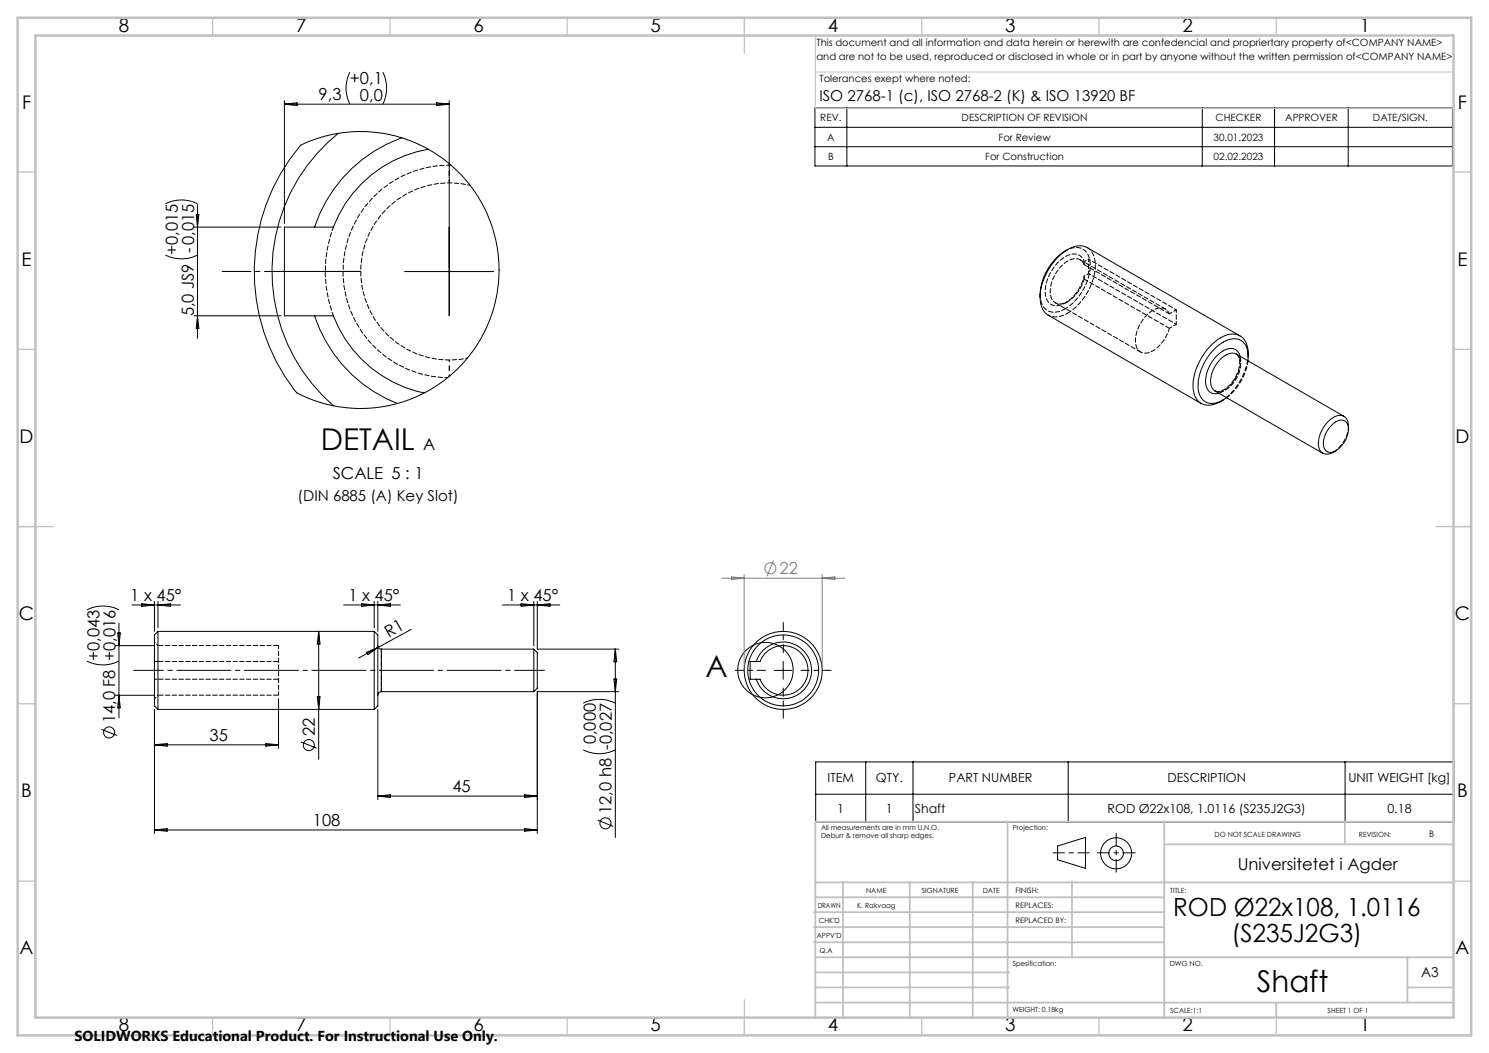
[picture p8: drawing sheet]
<svg xmlns="http://www.w3.org/2000/svg" width="420mm" height="297mm" viewBox="0 0 420 297" stroke-linecap="round" stroke-linejoin="round" font-family="sans-serif">
<g fill="none" stroke="#000" stroke-width=".28">
<path d="M80.2 28.4v34.7M80.2 29.4h46.5M80.2 29.4l3.6-.4v.8zM95.4 37.6a50 50 0 0 0-1.3 76.9M98.7 20.4a10.2 10.2 0 0 0 0 9M108 20.4a10.2 10.2 0 0 1 0 9M113.4 38.9a39.8 39.8 0 0 0-24.7 25.2M123.2 29l3.5 .4-3.5 .4zM126.7 28.4v60.7M229.9 30.5h179.8v16.3h-179.8zM229.9 35.9h179.8M238.9 30.5v16.3"/>
<path d="M339.1 30.5v16.3M359.5 30.5v16.3M380.3 30.5v16.3M46.7 57.5a10.2 10.2 0 0 1 9 0M55.7 57.7v37.7M84.9 40.9l3.8-1.6 5.4-1.5 5-.6 4.7-.1 4.4 .5 4.9 1.2 4.5 1.7 4.7 2.5 4.1 2.9 3.7 3.4 3 3.6 3.1 5 2.2 4.9 1.5 5 .6 4.2 .3 5.1-.6 5.6-.9 4-1.8 5.1-2.1 4.2-2.7 3.9-3.1 3.6-4 3.6-4.2 2.8-3.7 1.9-5.3 1.9-4.7 1.1-5.3 .4-4.4-.2-5.6-.9-4.8-1.5-3.9-1.8a54.8 54.8 0 0 1 1.2-69.9zM120.8 42.1a35 35 0 0 0-26.8 22h-13.8v25h13.8a34.8 34.8 0 0 0 25.7 21.7M229.9 41.4h179.8M46.7 71.9a9.9 9.9 0 0 0 9 0M54.7 64.1h24.5M55.4 60.5h.7l-.4 3.6zM114.2 76.6h25"/>
<path d="M301.2 70.4a15.5 15.5 0 0 0-7.8 13.5M54.7 89.1h24.5M55.7 89.1l.4 3.5h-.7zM88.7 89.1a40 40 0 0 0 23.4 24.7M349.8 94.8l-43.1-25a5.9 5.9 0 0 0-6.5 1.2 16.8 16.8 0 0 0-6.7 14.1 4.8 4.8 0 0 0 2.2 3.8l43.1 24.9M349.8 100.5a2.8 2.8 0 0 0-4.3-1.8 10.4 10.4 0 0 0-5.3 10.1 2.7 2.7 0 0 0 3.6 2.1M352 101.8a5.4 5.4 0 0 0-2.4-6 7 7 0 0 0-7.1 2.6 14.3 14.3 0 0 0-4.3 12.5 3.9 3.9 0 0 0 5.9 2.4l1.9-1.1M352.1 100.6a5.4 5.4 0 0 0-3.5-6.3 8.8 8.8 0 0 0-7.5 3.6 16 16 0 0 0-4.4 12.4 4.4 4.4 0 0 0 6.6 3.4l1.7-.8M379.1 117.4l-30.4-17.5a4.7 4.7 0 0 0-5.3 2.4 7.3 7.3 0 0 0-1.5 7.2l.8 .8 30.4 17.5M375.1 120.4a3.6 3.6 0 0 1 4.5-1.6 4.1 4.1 0 0 1 .2 4.7 5.9 5.9 0 0 1-4.7 4.1 2.47 2.47 0 0 1-1.8-3.3l.8-2.3zM380.4 121a3.4 3.4 0 0 0-1.6-3.7 4.6 4.6 0 0 0-4.6 2 8.2 8.2 0 0 0-2.1 7.4 2.52 2.52 0 0 0 4 .8l.7-.4M24.5 172a9.9 9.9 0 0 1 9 0"/>
<path d="M33.2 178.5h.7l-.4 3.6zM33.5 175.8v26.7M37.2 170.6h13.7M40 170.3l3.6 .3-3.6 .4zM43.6 169.6v8.5M44.6 178.1v22M44.6 178.1l-1 1v20l1 1M44.6 178.1h61M44.6 169.6v7.5M44.6 170.6l3.5-.3v.7zM89.9 178.1v36.1M89.9 178.1l.4 3.5h-.8z"/>
<path d="M96.9 170.6h16M102 170.3l3.6 .3-3.6 .4zM105.6 178.1v22M105.6 178.1l1 1v20l-1 1M105.6 169.6v7.5M106.6 169.6v8.5M106.6 170.6l3.5-.3v.7zM116 177.5l-14.9 8.1M141.7 170.6h16.2M147 170.3l3.6 .3-3.6 .4zM150.6 169.6v12.5M151.6 169.6v13.5h23"/>
<path d="M151.6 170.6l3.5-.3v.7zM24.5 186.5a10.2 10.2 0 0 0 9 0M32.6 182.1h11M32.6 196.1h11M33.5 196.1l.4 3.5h-.7zM78.6 197.1v14M89.5 196.5h.8l-.4 3.6zM103.4 184l3.3-1.4-2.9 2zM106.6 182.1a.96 .96 0 0 0 1 1M107.6 195.1a.97 .97 0 0 0-1 1M107.6 183.1v12M107.6 183.1h43"/>
<path d="M107.6 195.1h43M150.6 183.1v12M150.6 183.1l1 1v10l-1 1M164.5 198.3a10.2 10.2 0 0 1 9.1 0M173.2 191.5h.8l-.4 3.6zM173.6 183.1v53.1M173.6 183.1l.4 3.6h-.8zM174.6 195.1h-23v40M211.6 186.6h2.8a7 7 0 0 1 10.7-3.1 7 7 0 0 1 0 11.2 7 7 0 0 1-10.7-3.1h-2.8zM213.3 186.6a8 8 0 0 1 12.3-4 8 8 0 0 1 0 13 8 8 0 0 1-12.3-4M218.4 189.1h5M220.9 186.6v5"/>
<path d="M28.6 205.7l4.4 1.8M43.6 200.1v35M43.6 210.1l3.5-.4v.8zM43.6 210.1h35M44.6 200.1h61M75 209.7l3.6 .4-3.6 .4zM84.9 209.3l4.4 1.7M106.6 200.1v25.4M164.5 211.5a10.2 10.2 0 0 0 9.1 0M230.1 214.9h180v16.9h-180zM244.2 214.9v16.9M257.5 214.9v16.9"/>
<path d="M301.3 214.9v16.9M379.4 214.9v16.9M43.6 234.1h108M43.6 234.1l3.5-.4v.8zM106.6 224.5l3.5-.3v.7zM106.6 224.5h45M148 233.7l3.6 .4-3.6 .4zM148 224.2l3.6 .3-3.6 .4zM168.6 231.3l4.4 1.8M230.1 224h180M298.3 238.6l7.9-2.4v8.7l-7.9-2.4z"/>
<circle cx="215.9" cy="189" r="7.8"/>
<circle cx="220.9" cy="189.1" r="10"/>
<circle cx="220.9" cy="189.1" r="11"/>
<circle cx="30.8" cy="206.6" r="1.55"/>
<circle cx="87.1" cy="210.1" r="1.55"/>
<circle cx="170.8" cy="232.2" r="1.55"/>
<circle cx="314.8" cy="240.7" r="2.07"/>
<circle cx="314.8" cy="240.7" r="4.4"/>
</g>
<path d="M126.7 51.6l3.2 .2 2.7 .5M307 73.1v4.1M329.8 88.5l2-1.1M331.8 87.4v4.1M331.8 91.5l-2 1.1M43.6 191.6h1M44.6 186.6h-1" fill="none" stroke="#000" stroke-width=".28" stroke-dasharray="1.3 .6" stroke-dashoffset=".5"/>
<path d="M44.6 196.1h34M78.6 186.6h-34M78.6 191.6h-34M78.6 182.1h-34" fill="none" stroke="#000" stroke-width=".28" stroke-dasharray="1.3 .6" stroke-dashoffset="-.2"/>
<path d="M305.8 78.7a9.7 9.7 0 0 1-6.4 7 2.82 2.82 0 0 1-3.2-3.2 10.3 10.3 0 0 1 6.3-9.4 2.61 2.61 0 0 1 3.3 1.5M329.8 92.6a9.7 9.7 0 0 1-6.4 7 2.82 2.82 0 0 1-3.1-3.2 10.3 10.3 0 0 1 6.2-9.4 2.61 2.61 0 0 1 3.3 1.5M78.6 196.1v-14M107.6 195.1v-12" fill="none" stroke="#000" stroke-width=".28" stroke-dasharray="1.3 .6" stroke-dashoffset=".3"/>
<path d="M305.8 73.8l1.2-.7M307 77.2l-1.2 .7M131.9 101a25 25 0 0 1-30-21.9 25 25 0 0 1 24.8-27.5M342.7 110.3a3.7 3.7 0 0 0 4.2-1.2 8.5 8.5 0 0 0 2.9-7.9l-.4-.8-.7-.5M43.6 197.1l1-1M44.6 182.1l-1-1" fill="none" stroke="#000" stroke-width=".28" stroke-dasharray="1.3 .6" stroke-dashoffset=".7"/>
<path d="M126.7 46.6h.6M348.7 99.9a3.7 3.7 0 0 1 .7 4.3 8.4 8.4 0 0 1-5.7 6.2l-1-.2M380.4 120.2a9.4 9.4 0 0 1-4.3 7.3" fill="none" stroke="#000" stroke-width=".28" stroke-dasharray="1.3 .6"/>
<path d="M94 89.1a35 35 0 0 1 0-25M352.1 99.8a17.2 17.2 0 0 1-7.8 13.4M346 112.2a16.2 16.2 0 0 0 6-10.4" fill="none" stroke="#000" stroke-width=".28" stroke-dasharray="1.3 .6" stroke-dashoffset=".2"/>
<path d="M297.7 85.4l24 13.9M300.5 87.1a4.3 4.3 0 0 1-6.5-1.1l-.4-1.1-.2-1.9M301.2 88.3a16.6 16.6 0 0 0 7.6-15.1 4.7 4.7 0 0 0-2.1-3.4M328.7 87.2l-24-13.9M329.8 88.5l-24-13.9M329.8 92.6l-24-13.9" fill="none" stroke="#000" stroke-width=".28" stroke-dasharray="1.3 .6" stroke-dashoffset=".1"/>
<path d="M305.8 73.8a3.2 3.2 0 0 0-5-1.6 11.9 11.9 0 0 0-5.8 11.5 3.3 3.3 0 0 0 5.3 1.9 12.5 12.5 0 0 0 5.5-7.7M295.7 88.9a5.4 5.4 0 0 0 5.5-.6M331.8 91.5l-24.8-14.3M331.8 87.4l-24.8-14.3" fill="none" stroke="#000" stroke-width=".28" stroke-dasharray="1.3 .6" stroke-dashoffset=".6"/>
<path d="M300.5 70.8a4.3 4.3 0 0 1 6.3 .8 11 11 0 0 1-1.3 10.1 14.7 14.7 0 0 1-5 5.4M305.8 74.6v-.8M305.8 77.9v.8M300.5 85.5l.7-.4M126.3 106.5a30 30 0 0 1-29.6-30.2 30 30 0 0 1 30-29.7" fill="none" stroke="#000" stroke-width=".28" stroke-dasharray="1.3 .6" stroke-dashoffset=".4"/>
<path d="M343.8 110.9a10.2 10.2 0 0 0 6-10.4" fill="none" stroke="#000" stroke-width=".28" stroke-dasharray="1.3 .6" stroke-dashoffset="-.1"/>
<g fill="none" stroke="#808080" stroke-width=".28">
<path d="M218.2 158.1l-1.8 4.4M203.6 163.1h34.7M206.3 162.7l3.6 .4-3.6 .3zM209.9 162.1v26M231.9 162.1v26M231.9 163.1l3.6-.4v.7z"/>
<circle cx="217.3" cy="160.3" r="1.55"/>
</g>
<path d="M126.7 51.6v-5.5" fill="none" stroke="#000" stroke-width=".28" stroke-dasharray="15.2 1.3 1.3 1.3" stroke-dashoffset="14.4"/>
<path d="M101.7 76.6h-39" fill="none" stroke="#000" stroke-width=".28" stroke-dasharray="15.2 1.3 1.3 1.3" stroke-dashoffset="7.1"/>
<path d="M126.7 101.6v4.5" fill="none" stroke="#000" stroke-width=".28" stroke-dasharray="15.2 1.3 1.3 1.3" stroke-dashoffset="14.9"/>
<path d="M101.7 76.6h-12.5" fill="none" stroke="#000" stroke-width=".28" stroke-dasharray="15.2 1.3 1.3 1.3" stroke-dashoffset="10.9"/>
<path d="M153.6 189.1h-115.9" fill="none" stroke="#000" stroke-width=".28" stroke-dasharray="15.2 1.3 1.3 1.3" stroke-dashoffset="6.8"/>
<path d="M215.9 189.1h-8.5M220.9 184.1v-8.5M220.9 194.1v8.5M225.9 189.1h8.5" fill="none" stroke="#000" stroke-width=".28" stroke-dasharray="15.2 1.3 1.3 1.3" stroke-dashoffset="12.9"/>
<path d="M297.1 240.5h10.1" fill="none" stroke="#000" stroke-width=".28" stroke-dasharray="15.2 1.3 1.3 1.3" stroke-dashoffset="12.1"/>
<path d="M314.8 235v11" fill="none" stroke="#000" stroke-width=".28" stroke-dasharray="15.2 1.3 1.3 1.3" stroke-dashoffset="11.6"/>
<path d="M309.5 240.5h10.7" fill="none" stroke="#000" stroke-width=".28" stroke-dasharray="15.2 1.3 1.3 1.3" stroke-dashoffset="11.8"/>
<path d="M230 10v20.6h180M230.5 10h179.5v33M230 20.3h180" fill="none" stroke="#c0c0c0" stroke-width=".28"/>
<g fill="none" stroke="#c0c0c0" stroke-width=".35">
<path d="M60 5v5M110 5v5M160 5v5M210 5v10M260 5v5M310 5v5M360 5v5M5 48.5h5M410 48.5h5M5 98.5h5M410 98.5h5M5 148.5h10"/>
<path d="M405 148.5h10M5 198.5h5M410 198.5h5M5 248.5h5M410 248.5h5M60 287v5M110 287v5M160 287v5M210 282v10M260 287v5M310 287v5M360 287v5"/>
</g>
<g fill="none" stroke="#c0c0c0" stroke-width=".5">
<path d="M284.2 231.8v55.2M328.4 231.8v55.2M328.8 238.2h81.2M379.3 231.8v6.4M410 231.8h-180v55.2M229.6 257.3h98.8M230 248.9h179.6M230 253.1h98.4M237.8 248.8v38.2M256.6 248.9v38.2M274.4 248.8v38.2M302.4 248.5v21.5"/>
<path d="M229.6 265.8h98.8M229.6 261.5h98.8M230 278.5h54.6M230 274.3h54.6M230 270h180M397 278.5h13M397 270v12.8M230 282.8h180M360 282.8v4.2"/>
</g>
<path d="M5 5h410v287h-410zM10 10h400v277h-400z" fill="none" stroke="#c0c0c0" stroke-width=".7"/>
<g font-size="8.5">
<text x="90.5" y="126.9">DETAIL</text>
<text x="199" y="191">A</text>
<text x="354.5" y="279.7">Shaft</text>
</g>
<g font-size="7.1">
<text x="331" y="258.5">ROD Ø22x108, 1.0116</text>
<text x="347.4" y="265.6">(S235J2G3)</text>
</g>
<g font-size="5.3">
<text x="33.5" y="8.9">8</text>
<text x="83.5" y="8.9">7</text>
<text x="133.5" y="8.9">6</text>
<text x="183.5" y="8.9">5</text>
<text x="233.5" y="8.9">4</text>
<text x="283.5" y="8.9">3</text>
<text x="333.5" y="8.9">2</text>
<text x="383.5" y="8.9">1</text>
<text x="6.2" y="30.7">F</text>
<text x="411.2" y="30.7">F</text>
<text x="6.1" y="74.9">E</text>
<text x="411.1" y="74.9">E</text>
<text x="5.5" y="124.9">D</text>
<text x="410.5" y="124.9">D</text>
<text x="5.3" y="174.9">C</text>
<text x="410.3" y="174.9">C</text>
<text x="6" y="224.9">B</text>
<text x="411" y="224.9">B</text>
<text x="5.5" y="269.2">A</text>
<text x="410.5" y="269.2">A</text>
<text x="33.5" y="290.9">8</text>
<text x="83.5" y="290.9">7</text>
<text x="133.5" y="290.9">6</text>
<text x="183.5" y="290.9">5</text>
<text x="233.5" y="290.9">4</text>
<text x="283.5" y="290.9">3</text>
<text x="333.5" y="290.9">2</text>
<text x="383.5" y="290.9">1</text>
</g>
<g font-size="4.7">
<text x="98.7" y="23.8">+0,1</text>
<text x="89.9" y="28.3">9,3</text>
<text x="101.5" y="28.4">0,0</text>
<text x="50.2" y="71.9" transform="rotate(-90 50.2 71.9)">+0,015</text>
<text x="54.7" y="89.2" transform="rotate(-90 54.7 89.2)">5,0 JS9 -0,015</text>
<text x="119.4" y="126.9">A</text>
<text x="93.8" y="135.1">SCALE 5 : 1</text>
<text x="36.7" y="169.6">1 x 45°</text>
<text x="98.3" y="169.6">1 x 45°</text>
<text x="143.1" y="169.6">1 x 45°</text>
<text x="109.7" y="180" transform="rotate(-30 109.7 180)">R1</text>
<text x="28" y="186.4" transform="rotate(-90 28 186.4)">+0,043</text>
<text x="32.5" y="204" transform="rotate(-90 32.5 204)">14,0 F8 +0,016</text>
<text x="59.1" y="209.1">35</text>
<text x="88.8" y="207.6" transform="rotate(-90 88.8 207.6)">22</text>
<text x="168" y="209.9" transform="rotate(-90 168 209.9)">0,000</text>
<text x="127.6" y="223.5">45</text>
<text x="88.3" y="233.1">108</text>
<text x="172.5" y="229.6" transform="rotate(-90 172.5 229.6)">12,0 h8 -0,027</text>
<text x="349.1" y="245.3">Universitetet i Agder</text>
</g>
<text font-size="4.7" fill="#808080" x="219.9" y="162">22</text>
<g font-size="4.2">
<text x="231.1" y="28.5">ISO 2768-1 (c), ISO 2768-2 (K) &amp; ISO 13920 BF</text>
<text x="84" y="141.3">(DIN 6885 (A) Key Slot)</text>
</g>
<text font-size="4.1" x="21" y="293.7">SOLIDWORKS Educational Product. For Instructional Use Only.</text>
<text font-size="3.9" x="400.9" y="275.5">A3</text>
<g font-size="3.5">
<text x="233.4" y="220.4">ITEM</text>
<text x="247.1" y="220.4">QTY.</text>
<text x="267.7" y="220.4">PART NUMBER</text>
<text x="329.3" y="220.4">DESCRIPTION</text>
<text x="380.3" y="220.4">UNIT WEIGHT [kg]</text>
<text x="236.2" y="229.2">1</text>
<text x="249.9" y="229.2">1</text>
<text x="258.1" y="229.2">Shaft</text>
<text x="312.4" y="229.2">ROD Ø22x108, 1.0116 (S235J2G3)</text>
<text x="391.3" y="229.2">0.18</text>
</g>
<g font-size="2.8">
<text x="230.3" y="13.1">This document and all information and data herein or herewith are confedencial and propriertary property of&lt;COMPANY NAME&gt;</text>
<text x="230.3" y="16.9">and are not to be used, reproduced or disclosed in whole or in part by anyone without the written permission of&lt;COMPANY NAME&gt;</text>
<text x="231.1" y="23.1">Tolerances exept where noted:</text>
<text x="231.4" y="34.2">REV.</text>
<text x="271.2" y="34.2">DESCRIPTION OF REVISION</text>
<text x="342.9" y="34.2">CHECKER</text>
<text x="362.5" y="34.2">APPROVER</text>
<text x="387.3" y="34.2">DATE/SIGN.</text>
<text x="233.3" y="39.7">A</text>
<text x="281.7" y="39.7">For Review</text>
<text x="342.3" y="39.7">30.01.2023</text>
<text x="233.6" y="45.1">B</text>
<text x="277.9" y="45.1">For Construction</text>
<text x="342.3" y="45.1">02.02.2023</text>
</g>
<text font-size="2.5" x="403.2" y="236.1">B</text>
<g font-size="2.1">
<text x="286.4" y="251.9">FINISH:</text>
<text x="286.5" y="256">REPLACES:</text>
<text x="286.5" y="260.4">REPLACED BY:</text>
</g>
<g font-size="2">
<text x="231.6" y="234">All measurements are in mm U.N.O.</text>
<text x="285.6" y="234">Projection:</text>
<text x="231.6" y="236.5">Deburr &amp; remove all sharp edges.</text>
<text x="342.6" y="236">DO NOT SCALE DRAWING</text>
<text x="383.3" y="236.2">REVISION:</text>
<text x="244.3" y="252">NAME</text>
<text x="260" y="251.9">SIGNATURE</text>
<text x="277.2" y="251.9">DATE</text>
<text x="330.1" y="251.9">TITLE:</text>
<text x="230.6" y="256.1">DRAWN</text>
<text x="241.8" y="256.1">K. Rakvaag</text>
<text x="230.9" y="260.3">CHK'D</text>
<text x="230.4" y="264.4">APPV'D</text>
<text x="231.1" y="268.8">Q.A</text>
<text x="285.6" y="272.5">Spesification:</text>
<text x="330" y="272.5">DWG NO.</text>
<text x="285.6" y="285.5">WEIGHT: 0.18kg</text>
<text x="330.1" y="285.6">SCALE:1:1</text>
<text x="374.5" y="285.6">SHEET 1 OF 1</text>
</g>
</svg>
